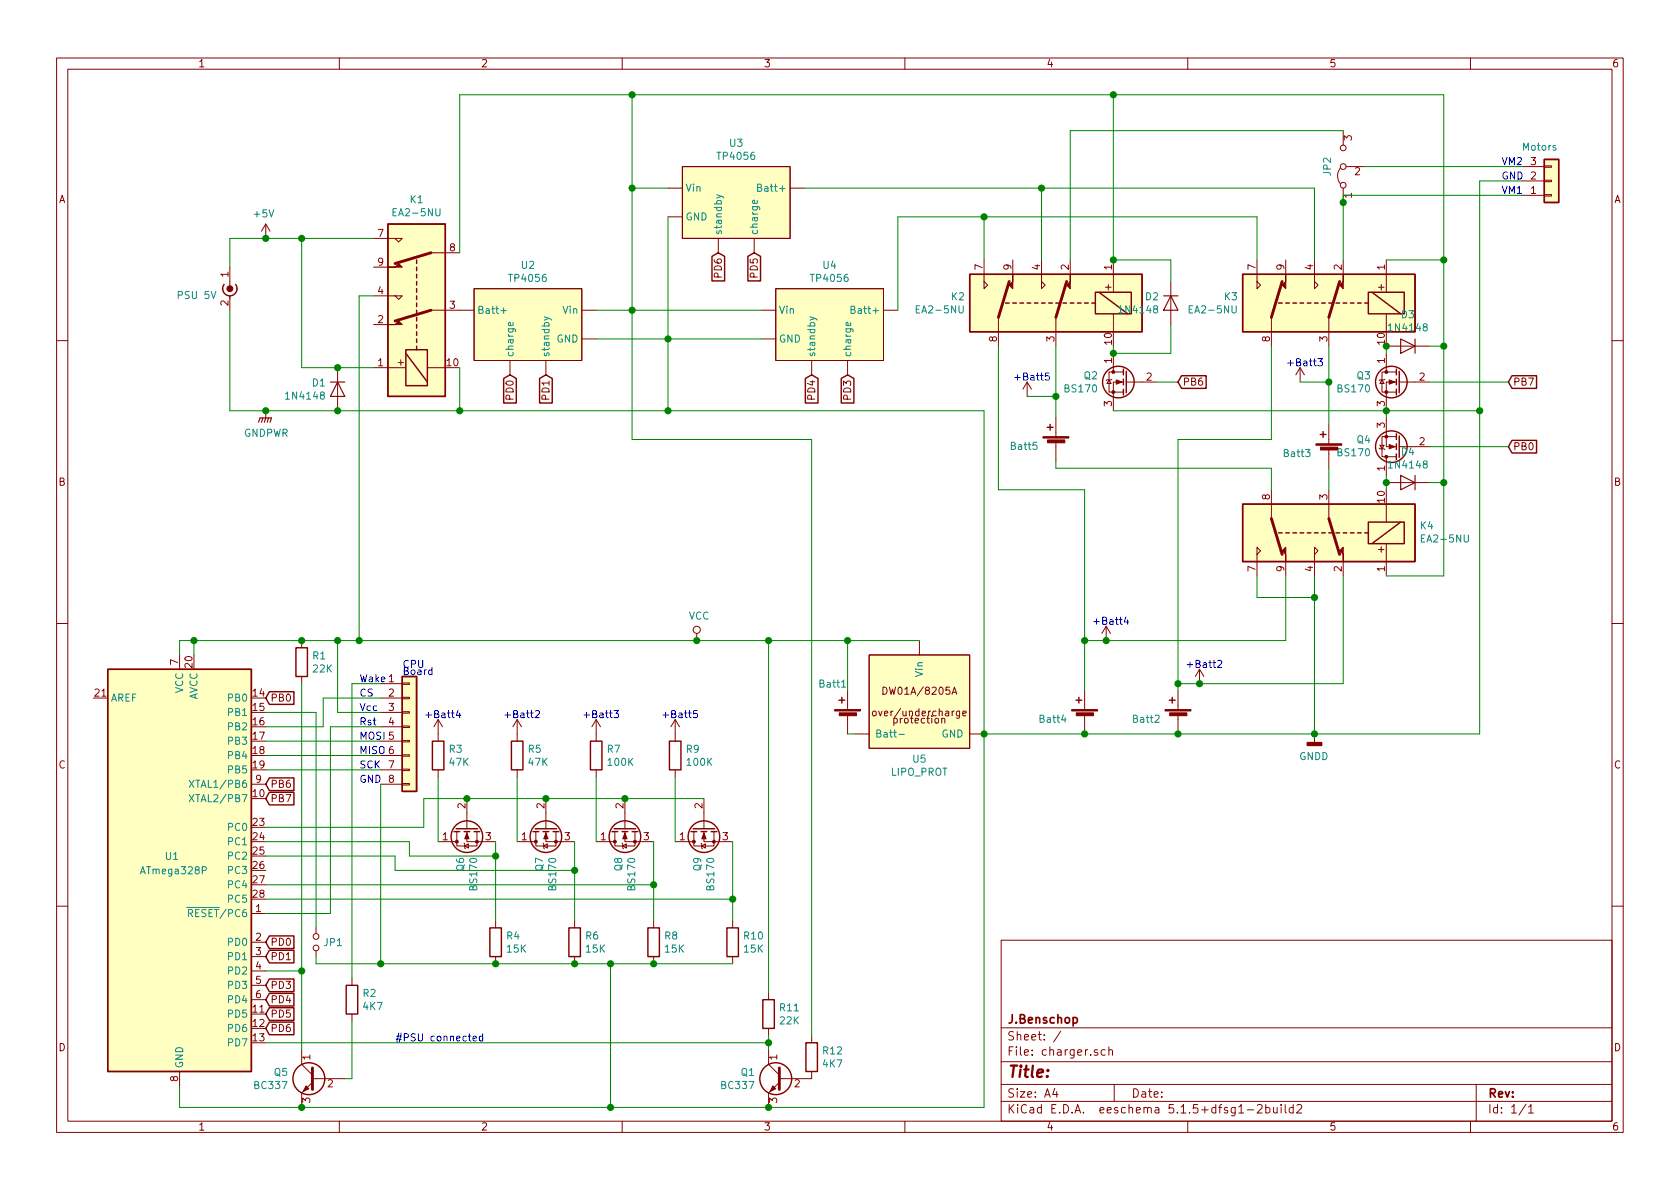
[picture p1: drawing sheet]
<svg xmlns="http://www.w3.org/2000/svg" width="297mm" height="210mm" viewBox="0 0 297 210" stroke-linecap="round" stroke-linejoin="round" font-family="sans-serif">
<g fill="none" stroke="#840000" stroke-width=".18">
<path d="M10 10.3h277v189.9h-277zM12 12.2h273v186.1h-273zM60 10.3v1.9M110 10.3v1.9M160 10.3v1.9M210 10.3v1.9M260 10.3v1.9M47 39.6l.8 1.3M47 39.6v2.6M47 39.6l-.8 1.3M118.1 33.3h2.5M118.1 38.3h2.5"/>
<path d="M120.6 29.5h19.1v12.7h-19.1zM139.7 33.3h2.5M237 29.7a2.26 2.26 0 0 0 0 2.8M237.5 23.1v2.5M237.5 33.3v2.5M238 29.5h3.3M269.2 34.5h3.8M269.2 32h3.8M269.2 29.5h3.8M273 29.3h1.3v.3h-1.3zM273 34.4h1.3v.3h-1.3zM273 31.9h1.3v.2h-1.3z"/>
<path d="M40.6 47.2v3.8M40.6 52.3v2.6M66 52.3h5.1l-.6 .7-.7-.7M66 42.2h5.1l-.6 .6-.7-.6M66 57.4h2.6M66 47.2h2.6M76.2 54.9h7.6M76.2 44.7h5.1M83.8 51h19.1v12.7h-19.1zM102.9 54.9h2.5M102.9 59.9h2.5M127 42.2v2.5"/>
<path d="M133.3 42.2v2.5M134.6 54.9h2.6M134.6 59.9h2.6M137.2 51h19v12.7h-19zM156.2 54.9h2.5M174 46v5l.6-.6-.6-.6M176.5 56.1v5.1M179.1 46v2.5M184.1 46v5l.7-.6-.7-.6M186.7 56.1v5.1M189.2 46v2.5M196.8 46v5.7"/>
<path d="M196.8 55.5v3.2M207 49.8v7.6M222.2 46v5l.7-.6-.7-.6M224.8 56.1v5.1M227.3 46v2.5M232.4 46v5l.6-.6-.6-.6M234.9 56.1v5.1M237.5 46v2.5M245.1 46v5.7M245.1 55.5v3.2M10 60.2h2M47 72.6v1.3"/>
<path d="M59.7 65v7.6M66 65h5.8M75.6 65h3.1M90.2 63.7v2.6M96.5 63.7v2.6M143.5 63.7v2.6M149.9 63.7v2.6M181.6 67.6l.8 1.2M181.6 67.6v2.5M181.6 67.6l-.8 1.2M186.7 73.9v3.3M186.7 78.2v3.3"/>
<path d="M196.1 67.2l.4 .6h-.8zM196.6 67.1l-.1 .1h-.8l-.1 .1M196.8 62.5v3.3M198.6 67.6h-1.8v5M198.6 65.8h-2.5v3.5h2.5M199.1 67.6h5.4M229.9 65l.7 1.3M229.9 65v2.6M229.9 65l-.8 1.3M234.9 75.2v3.3M234.9 79.5v3.3M243.8 79.2l.2 .2h.7l.2 .1"/>
<path d="M244 78.7h.7l-.4 .7zM244.3 67.2l.4 .6h-.7zM244.9 67.1l-.2 .1h-.7l-.2 .1M245.1 73.9v5.1h1.8M245.1 62.5v3.3M245.1 61.2h7.6M246.9 77.2h-2.6v3.6h2.6M246.9 67.6h-1.8v5M246.9 65.8h-2.6v3.5h2.6M247.4 67.6h5.3M250.2 79h2.5M285 60.2h2"/>
<path d="M222.2 98l.7-.6-.7-.6v5M224.8 86.6v5.1M227.3 99.3v2.5M232.4 98l.6-.6-.6-.6v5M234.9 86.6v5.1M237.5 99.3v2.5M245.1 80.8v3.3M245.1 89.1v3.2M245.1 96.1v5.7M245.1 85.3h7.6M10 110.3h2M31.7 115.8v2.6"/>
<path d="M53.3 113.3v1.2M53.3 119.6v1.3M123.2 112v1.3M153.7 115.8h17.7v16.5h-17.7zM162.6 113.3v2.5M195.6 110.7l-.8 1.3M195.6 110.7v2.6M195.6 110.7l.7 1.3M212.1 118.4l-.8 1.2M212.1 118.4v2.5M212.1 118.4l.8 1.2M285 110.3h2"/>
<path d="M44.4 138.7h2.6M67.3 120.9h3.8M67.3 123.4h3.8M67.3 126h3.8M67.3 128.5h3.8M67.3 131.1h3.8M67.3 133.6h3.8M67.3 136.1h3.8M67.3 138.7h3.8M71.1 133.5h1.3v.2h-1.3zM71.1 136h1.3v.3h-1.3zM71.1 138.6h1.3v.2h-1.3z"/>
<path d="M71.1 130.9h1.3v.3h-1.3zM71.1 125.9h1.3v.2h-1.3zM71.1 123.3h1.3v.3h-1.3zM71.1 120.8h1.3v.2h-1.3zM71.1 128.4h1.3v.2h-1.3zM77.5 127.2v3.9M77.5 136.1v1.3M77.5 127.2l-.8 1.3M77.5 127.2l.7 1.3M91.4 127.2v3.9M91.4 136.1v1.3M91.4 127.2l-.7 1.3"/>
<path d="M91.4 127.2l.8 1.3M105.4 127.2v3.9M105.4 136.1v1.3M105.4 127.2l-.8 1.3M105.4 127.2l.8 1.3M119.4 127.2v3.9M119.4 136.1v1.3M119.4 127.2l-.8 1.3M119.4 127.2l.7 1.3M149.9 122.2v3.3M149.9 126.5v3.3M151.1 129.8h2.6"/>
<path d="M154.4 125.8l.3-.1 .2 .2-.1 .6-.3 .1-.2-.2zM156.1 121.5a.64 .64 0 0 1 .7 .6 .64 .64 0 0 1-.7 .7zM166.5 127.1l.2-.1 .3 .1 .1 .8M168.3 122.8l.5-1.3 .4 1.3M168.5 122.4h.5M169.7 125.7l-.1 1.2-.2 .1-.3-.1M169.7 125.8l-.4-.1-.2 .3 .1 .5h.5M170.2 126.2l.6-.1v-.3l-.4-.1-.2 .2 .1 .6h.5M171.4 129.8h2.6M191.8 122.2v3.3M191.8 126.5v3.3M208.3 122.2v3.3"/>
<path d="M208.3 126.5v3.3M232.4 129.8v1.5M77.5 148.8h3.3M80.8 147.1v2.5h3.5v-2.5M82 149.1l.2 .1v.8l.1 .1M82.2 149.6l.6-.4v.8zM82.5 147.1v1.7h5.1M82.5 141.2v5.4M91.4 148.8h3.3M94.7 147.1v2.5h3.6v-2.5M96 149.1l.1 .1v.8l.2 .1M96.1 149.6l.7-.4v.8z"/>
<path d="M96.5 147.1v1.7h5.1M96.5 141.2v5.4M105.4 148.8h3.3M108.7 147.1v2.5h3.6v-2.5M110 149.1l.1 .1v.8l.1 .1M110.1 149.6l.6-.4v.8zM110.5 147.1v1.7h5.1M110.5 141.2v5.4M119.4 148.8h3.3M122.7 147.1v2.5h3.5v-2.5M124 149.1l.1 .1v.8l.1 .1M124.1 149.6l.6-.4v.8z"/>
<path d="M124.5 147.1v1.7h5M124.5 141.2v5.4M10 160.2h2M44.4 161.5h2.6M44.4 166.6h2.6M44.4 169.2h2.6M44.4 171.7h2.6M44.4 174.2h2.6M44.4 176.8h2.6M55.9 164.1v1M55.9 168.1v1.1M62.2 173v1.2"/>
<path d="M62.2 179.3v1.3M87.6 162.8v1.3M87.6 169.2v1.2M101.6 162.8v1.3M101.6 169.2v1.2M115.6 162.8v1.3M115.6 169.2v1.2M129.5 162.8v1.3M129.5 169.2v1.2M135.9 175.5v1.3M177 166.3h108v32h-108zM285 160.2h2"/>
<path d="M31.7 189.5v2.5M53.3 185.7v2.5l1.9 1.9M55.2 191.4l-1.9 1.9v2.5M55.2 190.7h5.8M60 198.3v1.9M110 198.3v1.9M135.9 185.7v2.5l1.9 1.9M135.9 181.9v1.2M137.8 191.4l-1.9 1.9v2.5M143.5 189.5v1.2h-5.7M143.5 183.1v1.3M160 198.3v1.9"/>
<path d="M177 194.8h108M177 191.8h108M177 187.8h108M177 181.8h108M186.5 192.5l-.4 1h1M186.8 193v1M187.6 182.3l-1.3 2M194.1 185.7a.37 .37 0 0 0-.6 .1v.2l.6 .2v.1l-.2 .3-.4-.1M195.4 185.7l-.4-.1-.3 .3 .1 .6 .2 .1 .4-.1M196.1 185.7a.37 .37 0 0 1 .6 .1v.8M196.1 185.1v1.5M197 191.8v3"/>
<path d="M210 198.3v1.9M220.5 196.3h1.2M222.3 195.5l.2-.2h.4l.3 .5-1 1h1M223.8 195.9l.4-.1 .3 .3v.6l-.3 .1-.4-.1M223.8 195.3v1.5M225.2 195.8v.9l.4 .1 .2-.1M225.8 195.8v1M226.5 195.3v.2M226.5 195.8v1M227.2 195.3v1.3l.3 .2M228.7 195.9l-.5-.1-.3 .3 .1 .6 .2 .1 .5-.1M228.7 195.3v1.5"/>
<path d="M229.3 195.5l.2-.2h.4l.2 .2v.3v.2l-.9 .8h.9M260 198.3v1.9M261 191.8v6.5M269.8 195.2l-1.2 2M270.3 195.8l.4-.5v1.5M270.3 196.8h.8"/>
<circle cx="237.5" cy="29.5" r=".51"/>
<circle cx="237.5" cy="26.2" r=".51"/>
<circle cx="237.5" cy="32.8" r=".51"/>
<circle cx="123.2" cy="111.4" r=".63"/>
<circle cx="55.9" cy="165.6" r=".51"/>
<circle cx="55.9" cy="167.6" r=".51"/>
</g>
<g fill="none" stroke="#840000" stroke-width=".25">
<path d="M68.6 39.6h10.1v30.5h-10.1zM273 28.2h2.6v7.6h-2.6zM39.6 50.3a1.27 1.27 0 0 0 .2 1.7 1.27 1.27 0 0 0 1.7 0 1.27 1.27 0 0 0 .2-1.7M73.7 46v.6M73.7 47.2v.7M73.7 48.5v.6M73.7 49.8v.6M73.7 51v.7M73.7 52.3v.7M73.7 53.6v.6M73.7 54.9v.6M73.7 56.1v.7"/>
<path d="M73.7 57.4v.6M73.7 58.7v.6M73.7 59.9v.7M125.9 45.3l1.1-.6 1.1 .6v4.4h-2.2zM132.2 45.3l1.1-.6 1.2 .6v4.4h-2.3zM171.4 48.5h30.5v10.2h-30.5zM177.8 53.6h.6M179.1 53.6h.6M180.3 53.6h.7M181.6 53.6h.6M182.9 53.6h.6M184.1 53.6h.7"/>
<path d="M185.4 53.6h.7M186.7 53.6h.6M188 53.6h.6M189.2 53.6h.7M190.5 53.6h.6M191.8 53.6h.6M193 53.6h.7M193.7 51.7h6.3v3.8h-6.3zM194.3 51.7l5.1 3.8M219.7 48.5h30.5v10.2h-30.5zM226.1 53.6h.6M227.3 53.6h.7"/>
<path d="M228.6 53.6h.6M229.9 53.6h.6M231.1 53.6h.7M232.4 53.6h.6M233.7 53.6h.6M234.9 53.6h.7M236.2 53.6h.7M237.5 53.6h.6M238.8 53.6h.6M240 53.6h.7M241.3 53.6h.6M241.9 51.7h6.4v3.8h-6.4z"/>
<path d="M242.6 51.7l5 3.8M71.8 61.8h3.8v6.4h-3.8zM71.8 62.5l3.8 5.1M73.7 61.2v.6M89.1 66.9l1.1-.6 1.1 .6v4.4h-2.2zM95.4 66.9l1.1-.6 1.1 .6v4.4h-2.2zM142.4 66.9l1.1-.6 1.1 .6v4.4h-2.2zM148.7 66.9l1.2-.6 1.1 .6v4.4h-2.3zM185.2 75.6h1M185.7 75.1v1M198.6 65.3v1M198.6 67.1v1"/>
<path d="M198.6 68.8v1M199.1 65.7v3.8M208.9 66.4h4.4v2.3h-4.4l-.6-1.1zM233.4 76.8h1M233.9 76.3v1M246.9 65.3v1M246.9 67.1v1M246.9 68.8v1M246.9 76.7v1M246.9 78.5v1M247.4 65.7v3.8M247.4 77.1v3.8"/>
<path d="M267.3 66.4h4.4v2.3h-4.4l-.6-1.1zM267.3 77.9h4.4v2.2h-4.4l-.6-1.1zM219.7 89.1h30.5v10.2h-30.5zM226.1 94.2h.6M227.3 94.2h.7M228.6 94.2h.6M229.9 94.2h.6M231.1 94.2h.7M232.4 94.2h.6M233.7 94.2h.6M234.9 94.2h.7M236.2 94.2h.7"/>
<path d="M237.5 94.2h.6M238.8 94.2h.6M240 94.2h.7M241.3 94.2h.6M241.9 92.3h6.4v3.8h-6.4zM246.9 80.3v1M247.6 92.3l-5 3.8M19 118.4h25.4v71.1h-25.4zM52.3 114.5h2.1v5.1h-2.1zM71.1 119.6h2.6v20.3h-2.6zM47.6 137.6h4.4v2.2h-4.4l-.6-1.1zM47.6 122.3h4.4v2.3h-4.4l-.6-1.2z"/>
<path d="M76.5 131.1h2v5h-2zM90.4 131.1h2.1v5h-2.1zM104.4 131.1h2v5h-2zM118.4 131.1h2v5h-2zM148.3 123.8h1.1M148.8 123.3v1M190.2 123.8h1.1M190.8 123.3v1M206.8 123.8h1M207.3 123.3v1M47.6 140.1h4.4v2.2h-4.4l-.6-1.1zM80.3 147.1h1"/>
<path d="M80.6 146.6h3.9M82 147.1h1.1M83.8 147.1h1M94.2 147.1h1M94.6 146.6h3.8M96 147.1h1M97.8 147.1h1M108.2 147.1h1M108.6 146.6h3.8M110 147.1h1M111.8 147.1h1M122.2 147.1h1"/>
<path d="M122.6 146.6h3.8M124 147.1h1M125.7 147.1h1M47.6 175.7h4.4v2.2h-4.4l-.6-1.1zM47.6 178.2h4.4v2.2h-4.4l-.6-1.1zM47.6 173.1h4.4v2.3h-4.4l-.6-1.2zM47.6 168h4.4v2.3h-4.4l-.6-1.1zM47.6 165.5h4.4v2.2h-4.4l-.6-1.1zM61.2 174.2h2v5.1h-2zM86.6 164.1h2v5.1h-2zM100.6 164.1h2v5.1h-2zM114.6 164.1h2v5.1h-2z"/>
<path d="M128.5 164.1h2.1v5.1h-2.1zM134.9 176.8h2v5.1h-2zM47.6 180.7h4.4v2.3h-4.4l-.6-1.1zM142.5 184.4h2v5.1h-2z"/>
<circle cx="197.7" cy="67.6" r="2.79"/>
<circle cx="246" cy="67.6" r="2.79"/>
<circle cx="246" cy="79" r="2.79"/>
<circle cx="82.5" cy="147.9" r="2.79"/>
<circle cx="96.5" cy="147.9" r="2.79"/>
<circle cx="110.5" cy="147.9" r="2.79"/>
<circle cx="124.5" cy="147.9" r="2.79"/>
<circle cx="54.6" cy="190.7" r="2.82"/>
<circle cx="137.2" cy="190.7" r="2.82"/>
</g>
<circle cx="40.6" cy="51" r=".51" fill="#840000" stroke="#840000" stroke-width=".2"/>
<g fill="#840000" stroke="#840000" stroke-width=".18">
<path d="M110.5 147.3l.4 1h-.8z"/>
<path d="M96.5 147.3l.4 1h-.8z"/>
<path d="M82.5 147.3l.4 1h-.7z"/>
<path d="M54.1 192l.5 .5-1 .5z"/>
<path d="M68.6 57.4h1.2l.7-.6 .6 .6z"/>
<path d="M68.6 47.2h1.2l.7-.6 .6 .6z"/>
<path d="M245.6 78.6l1 .4-1 .4z"/>
<path d="M245.6 67.2l1 .4-1 .3z"/>
<path d="M124.5 147.3l.3 1h-.7z"/>
<path d="M237.5 48.5v2.5l-.6-.6 .6-.6z"/>
<path d="M227.3 48.5v2.5l-.6-.6 .6-.6z"/>
<path d="M136.7 192l.5 .5-1.1 .5z"/>
<path d="M236.9 97.4l.6-.6v2.5v-1.3z"/>
<path d="M226.7 97.4l.6-.6v2.5v-1.3z"/>
<path d="M147.6 125.5h4.5v.2h-4.5z"/>
<path d="M148.4 126.1h3v.5h-3z"/>
<path d="M206 125.5h4.6v.2h-4.6z"/>
<path d="M206.8 126.1h3.1v.5h-3.1z"/>
<path d="M232.7 78.5h4.5v.2h-4.5z"/>
<path d="M233.5 79.1h3v.5h-3z"/>
<path d="M197.4 67.2l1 .4-1 .3z"/>
<path d="M189.2 48.5v2.5l-.6-.6 .6-.6z"/>
<path d="M179.1 48.5v2.5l-.7-.6 .7-.6z"/>
<path d="M184.4 77.2h4.6v.3h-4.6z"/>
<path d="M185.2 77.8h3.1v.5h-3.1z"/>
<path d="M189.5 125.5h4.6v.2h-4.6z"/>
<path d="M190.3 126.1h3v.5h-3z"/>
<circle cx="112.3" cy="148.8" r=".25"/>
<circle cx="108.7" cy="148.8" r=".25"/>
<circle cx="98.3" cy="148.8" r=".25"/>
<circle cx="94.7" cy="148.8" r=".25"/>
<circle cx="84.3" cy="148.8" r=".25"/>
<circle cx="80.8" cy="148.8" r=".25"/>
<circle cx="245.1" cy="77.2" r=".25"/>
<circle cx="245.1" cy="80.8" r=".25"/>
<circle cx="245.1" cy="69.3" r=".25"/>
<circle cx="245.1" cy="65.8" r=".25"/>
<circle cx="126.2" cy="148.8" r=".25"/>
<circle cx="122.7" cy="148.8" r=".25"/>
<circle cx="196.8" cy="69.3" r=".25"/>
<circle cx="196.8" cy="65.8" r=".25"/>
</g>
<path d="M76.2 54.9l-6.4 1.9M76.2 44.7l-6.4 1.9M178.4 49.8l-1.9 6.3M188.6 49.8l-1.9 6.3M226.7 49.8l-1.9 6.3M236.9 49.8l-2 6.3M224.8 91.7l1.9 6.3M234.9 91.7l2 6.3M55.2 188.8v3.9M137.8 188.8v3.9" fill="none" stroke="#840000" stroke-width=".51"/>
<g fill="#ffffc2" stroke="#ffffc2" stroke-width=".18">
<path d="M68.6 39.6h10.1v30.5h-10.1z"/>
<path d="M219.7 48.5h30.5v10.2h-30.5z"/>
<path d="M273 28.2h2.6v7.6h-2.6z"/>
<path d="M153.7 115.8h17.7v16.5h-17.7z"/>
<path d="M83.8 51h19.1v12.7h-19.1z"/>
<path d="M120.6 29.5h19.1v12.7h-19.1z"/>
<path d="M137.2 51h19v12.7h-19z"/>
<path d="M71.1 119.6h2.6v20.3h-2.6z"/>
<path d="M19 118.4h25.4v71.1h-25.4z"/>
<path d="M219.7 89.1h30.5v10.2h-30.5z"/>
<path d="M171.4 48.5h30.5v10.2h-30.5z"/>
</g>
<path d="M205.7 52.3h2.6M207 52.3l1.3 2.6h-2.6zM247.6 59.9l2.6 1.3-2.6 1.3zM250.2 59.9v2.6M45.7 74.7l.3-.8h2l-.2 .8M46.5 73.9l-.3 .8M47 73.9l-.3 .8M47.5 73.9l-.3 .8M58.4 67.6h2.6M59.7 67.6l1.3 2.5h-2.6zM247.6 84.1l2.6 1.2-2.6 1.3zM250.2 84.1v2.5" fill="none" stroke="#840000" stroke-width=".2"/>
<g fill="none" stroke="#008484" stroke-width=".18">
<path d="M126.7 34.4l1.2 .4 .1 .2M127.6 34.7l-.9 .3M133.9 35.5v.3l-.2 .2-.6-.1v-.4l.3-.1 .1 .6M134 33.2l.5-.1 .1-.4-.6-.1v1.2h.4l.3-.2v-.2l-.3-.2M88.6 54.9h.9M90.7 57v.4l-.1 .2-.7-.1v-.5h.3l.1 .6M96.2 56l1.2 .4 .1 .2M97.1 56.3l-.9 .3M143.2 56l1.2 .4 .1 .2M144.1 56.3l-.9 .3M150.4 57v.4l-.2 .2-.6-.1v-.5h.3l.1 .6M150.5 54.8l.5-.1 .1-.4-.6-.2v1.3h.5l.2-.2v-.2l-.3-.2"/>
<path d="M33.5 138l.8 1.2M34.3 138l-.8 1.2M148.8 121.5h.7M158.9 129.9h1M33.5 140.5l.8 1.3M34.3 140.5l-.8 1.3M33 160.5h1.3M33.3 161.5l.6-.1 .2-.1-.1-.3-.2-.2h-.5v1.3M33.6 161.5l.5 .6"/>
</g>
<path d="M231.1 131.3h2.6v.5h-2.6z" fill="#840000" stroke="#840000" stroke-width=".25"/>
<g fill="none" stroke="#008400" stroke-width=".18">
<path d="M111.8 16.8v60.9h31.7v105.4M196.8 16.8v29.2h10.2v3.8M111.8 33.3h6.3M118.1 38.3v34.3M142.2 33.3h90.2v12.7M174 38.3v7.7M184.1 33.3v12.7M237.5 23.1h-48.3v22.9M241.3 29.5h27.9M269.2 32h-7.6v97.8h-87.6M269.2 34.5h-31.7v11.5M40.6 54.9v17.7h133.4v123.2h-142.3v-3.8"/>
<path d="M53.3 42.2v22.8h12.7M66 42.2h-25.4v5M66 52.3h-2.5v61M81.3 44.7v-27.9h174v85h-10.2M105.4 59.9h29.2M105.4 54.9h29.2M207 57.4v5.1h-10.2v-1.3M222.2 46v-7.7h-63.5v16.6M245.1 46h10.2M81.3 65v7.6M176.5 61.2v25.4h15.3v35.6M181.6 70.1h5.1"/>
<path d="M186.7 61.2v12.7M196.8 72.6h64.8M204.5 67.6h3.8M224.8 61.2v16.5h-16.5v44.5M229.9 67.6h5M234.9 61.2v14M245.1 61.2v1.3M245.1 72.6v1.3M252.7 67.6h14M252.7 79h14M252.7 61.2h2.6M186.7 81.5v1.3h38.1v3.8"/>
<path d="M234.9 82.8v3.8M245.1 84.1v2.5M252.7 85.3h2.6M34.3 113.3v2.5M59.7 113.3v12.7h7.6M135.9 113.3v62.2M149.9 113.3v8.9M162.6 113.3h-130.9v2.5M222.2 101.8v3.9h10.2M227.3 101.8v11.5h-35.5M232.4 101.8v28M237.5 101.8v19.1h-29.2"/>
<path d="M47 126h8.9v38.1M47 131.1h20.3M47 133.6h20.3M47 136.1h20.3M53.3 120.9v64.8M67.3 123.4h-10.2v5.1h-10.1M67.3 128.5h-8.9v33h-11.4M67.3 120.9h-5.1v52.1M67.3 138.7v31.7M77.5 137.4v11.4M91.4 137.4v11.4M105.4 137.4v11.4"/>
<path d="M119.4 137.4v11.4M149.9 129.8h1.2M47 151.4h22.8v2.5h31.8M47 148.8h25.4v2.6h15.2M47 156.5h68.6M47 159h82.5M87.6 148.8v14M101.6 148.8v14M115.6 148.8v14M124.5 141.2h-49.6v5.1h-27.9M129.5 148.8v14M47 171.7h6.3"/>
<path d="M55.9 169.2v1.2h73.6M107.9 170.4v25.4M47 184.4h88.9M62.2 180.6v10.1h-1.2M135.9 183.1v2.6"/>
</g>
<g fill="none" stroke="#0000c2" stroke-width=".18">
<path d="M185.5 66h-.6l-.1 .6 .2-.2 .5 .2v.5l-.2 .1-.5-.1M233 63.4h.8l-.4 .5 .4 .1v.6l-.2 .1-.6-.1M76.4 118.5h-.4l-.2 .2 .1 .5h.5M76.4 118v1.3M199.1 109.1l-.3 .9h.8M199.4 109.6v.8M215.3 116.9l.5-.1 .2 .1v.2v.2l-.8 .7h.8M81 125.6l-.3 .9h.8M81.3 126.1v.8M94.6 125.8l.5-.2 .2 .2 .1 .2-.1 .2-.7 .7h.8M108.6 125.6h.7l-.4 .5 .4 .2v.5l-.2 .1-.5-.1M123.3 125.6h-.6l-.1 .7 .2-.2 .5 .2v.5l-.2 .1-.5-.1"/>
<path d="M83.6 183.6l.7-.1-.1-.2-.4-.1-.2 .2 .1 .6h.5M85.3 183.3l-.3-.1-.3 .3 .2 .5h.4M85.3 182.8v1.3"/>
</g>
<g fill="#008400" stroke="#008400" stroke-width=".25">
<circle cx="118.1" cy="59.9" r=".51"/>
<circle cx="232.4" cy="105.7" r=".51"/>
<circle cx="208.3" cy="120.9" r=".51"/>
<circle cx="196.9" cy="62.5" r=".51"/>
<circle cx="110.5" cy="141.2" r=".51"/>
<circle cx="245.1" cy="72.6" r=".51"/>
<circle cx="96.5" cy="141.2" r=".51"/>
<circle cx="53.3" cy="42.2" r=".51"/>
<circle cx="59.7" cy="72.6" r=".51"/>
<circle cx="149.9" cy="113.3" r=".51"/>
<circle cx="81.3" cy="72.6" r=".51"/>
<circle cx="208.3" cy="129.8" r=".51"/>
<circle cx="196.9" cy="16.8" r=".51"/>
<circle cx="59.7" cy="65" r=".51"/>
<circle cx="123.2" cy="113.3" r=".51"/>
<circle cx="111.8" cy="54.9" r=".51"/>
<circle cx="174" cy="129.8" r=".51"/>
<circle cx="111.8" cy="16.8" r=".51"/>
<circle cx="118.1" cy="72.6" r=".51"/>
<circle cx="255.3" cy="46" r=".51"/>
<circle cx="174" cy="38.3" r=".51"/>
<circle cx="184.2" cy="33.3" r=".51"/>
<circle cx="82.6" cy="141.2" r=".51"/>
<circle cx="245.1" cy="61.2" r=".51"/>
<circle cx="135.9" cy="113.3" r=".51"/>
<circle cx="191.8" cy="129.8" r=".51"/>
<circle cx="245.1" cy="85.3" r=".51"/>
<circle cx="255.3" cy="61.2" r=".51"/>
<circle cx="255.3" cy="85.3" r=".51"/>
<circle cx="63.5" cy="113.3" r=".51"/>
<circle cx="235" cy="67.6" r=".51"/>
<circle cx="87.6" cy="151.4" r=".51"/>
<circle cx="111.8" cy="33.3" r=".51"/>
<circle cx="196.9" cy="46" r=".51"/>
<circle cx="67.3" cy="170.4" r=".51"/>
<circle cx="53.3" cy="171.7" r=".51"/>
<circle cx="59.7" cy="113.3" r=".51"/>
<circle cx="53.3" cy="113.3" r=".51"/>
<circle cx="53.3" cy="195.8" r=".51"/>
<circle cx="107.9" cy="195.8" r=".51"/>
<circle cx="108" cy="170.4" r=".51"/>
<circle cx="115.6" cy="170.4" r=".51"/>
<circle cx="101.6" cy="170.4" r=".51"/>
<circle cx="87.6" cy="170.4" r=".51"/>
<circle cx="186.7" cy="70.1" r=".51"/>
<circle cx="47" cy="42.2" r=".51"/>
<circle cx="129.5" cy="159" r=".51"/>
<circle cx="115.6" cy="156.5" r=".51"/>
<circle cx="135.9" cy="195.8" r=".51"/>
<circle cx="135.9" cy="184.4" r=".51"/>
<circle cx="34.3" cy="113.3" r=".51"/>
<circle cx="237.5" cy="35.8" r=".51"/>
<circle cx="191.8" cy="113.3" r=".51"/>
<circle cx="261.6" cy="72.6" r=".51"/>
<circle cx="212.1" cy="120.9" r=".51"/>
<circle cx="195.6" cy="113.3" r=".51"/>
<circle cx="232.4" cy="129.8" r=".51"/>
<circle cx="101.6" cy="153.9" r=".51"/>
<circle cx="47" cy="72.6" r=".51"/>
</g>
<text font-size="2.8" fill="#840000" x="178" y="190.5">Title:</text>
<g font-size="2.1" fill="#840000">
<text x="178" y="184">Sheet: /</text>
<text x="178" y="181">J.Benschop</text>
<text x="178" y="186.7">File: charger.sch</text>
<text x="178" y="196.9">KiCad E.D.A. eeschema 5.1.5+dfsg1-2build2</text>
<text x="178" y="194.1">Size: A4</text>
<text x="200" y="194.1">Date:</text>
<text x="263" y="194.1">Rev:</text>
<text x="263" y="196.9">Id: 1/1</text>
</g>
<g font-size="1.8" fill="#840000">
<text x="35" y="11.9">1</text>
<text x="85" y="11.9">2</text>
<text x="135" y="11.9">3</text>
<text x="185" y="11.9">4</text>
<text x="235" y="11.9">5</text>
<text x="285" y="11.9">6</text>
<text x="239" y="24.9" transform="rotate(-90 239 24.9)">3</text>
<text x="270.7" y="29.2">3</text>
<text x="10.4" y="35.9">A</text>
<text x="239" y="35" transform="rotate(-90 239 35)">1</text>
<text x="239.5" y="31">2</text>
<text x="270.7" y="34.3">1</text>
<text x="270.7" y="31.7">2</text>
<text x="285.4" y="35.9">A</text>
<text x="66.8" y="41.9">7</text>
<text x="66.8" y="47">9</text>
<text x="79.5" y="44.4">8</text>
<text x="173.7" y="47.7" transform="rotate(-90 173.7 47.7)">7</text>
<text x="178.8" y="47.7" transform="rotate(-90 178.8 47.7)">9</text>
<text x="183.9" y="47.7" transform="rotate(-90 183.9 47.7)">4</text>
<text x="189" y="47.7" transform="rotate(-90 189 47.7)">2</text>
<text x="196.6" y="47.7" transform="rotate(-90 196.6 47.7)">1</text>
<text x="222" y="47.7" transform="rotate(-90 222 47.7)">7</text>
<text x="227.1" y="47.7" transform="rotate(-90 227.1 47.7)">9</text>
<text x="232.2" y="47.7" transform="rotate(-90 232.2 47.7)">4</text>
<text x="237.2" y="47.7" transform="rotate(-90 237.2 47.7)">2</text>
<text x="244.9" y="47.7" transform="rotate(-90 244.9 47.7)">1</text>
<text x="40.4" y="49" transform="rotate(-90 40.4 49)">1</text>
<text x="66.8" y="52.1">4</text>
<text x="127.6" y="48.9" transform="rotate(-90 127.6 48.9)">PD6</text>
<text x="134" y="48.9" transform="rotate(-90 134 48.9)">PD5</text>
<text x="195.5" y="51.4">+</text>
<text x="243.7" y="51.4">+</text>
<text x="40.4" y="54.1" transform="rotate(-90 40.4 54.1)">2</text>
<text x="66.8" y="57.1">2</text>
<text x="79.5" y="54.6">3</text>
<text x="66.8" y="64.8">1</text>
<text x="71.4" y="64.6" transform="rotate(-90 71.4 64.6)">+</text>
<text x="79" y="64.8">10</text>
<text x="176.3" y="60.4" transform="rotate(-90 176.3 60.4)">8</text>
<text x="186.4" y="60.4" transform="rotate(-90 186.4 60.4)">3</text>
<text x="196.6" y="64.2" transform="rotate(-90 196.6 64.2)">1</text>
<text x="196.6" y="60.9" transform="rotate(-90 196.6 60.9)">10</text>
<text x="224.5" y="60.4" transform="rotate(-90 224.5 60.4)">8</text>
<text x="234.7" y="60.4" transform="rotate(-90 234.7 60.4)">3</text>
<text x="244.9" y="64.2" transform="rotate(-90 244.9 64.2)">1</text>
<text x="244.9" y="60.9" transform="rotate(-90 244.9 60.9)">10</text>
<text x="90.8" y="70.5" transform="rotate(-90 90.8 70.5)">PD0</text>
<text x="97.2" y="70.5" transform="rotate(-90 97.2 70.5)">PD1</text>
<text x="144.1" y="70.5" transform="rotate(-90 144.1 70.5)">PD4</text>
<text x="150.5" y="70.5" transform="rotate(-90 150.5 70.5)">PD3</text>
<text x="196.6" y="71.9" transform="rotate(-90 196.6 71.9)">3</text>
<text x="202.7" y="67.3">2</text>
<text x="209.1" y="68.2">PB6</text>
<text x="244.9" y="71.9" transform="rotate(-90 244.9 71.9)">3</text>
<text x="251" y="67.3">2</text>
<text x="267.5" y="68.2">PB7</text>
<text x="244.9" y="75.7" transform="rotate(-90 244.9 75.7)">3</text>
<text x="244.9" y="83.3" transform="rotate(-90 244.9 83.3)">1</text>
<text x="251" y="78.7">2</text>
<text x="267.5" y="79.6">PB0</text>
<text x="10.4" y="85.9">B</text>
<text x="224.5" y="88.4" transform="rotate(-90 224.5 88.4)">8</text>
<text x="234.7" y="88.4" transform="rotate(-90 234.7 88.4)">3</text>
<text x="244.9" y="88.8" transform="rotate(-90 244.9 88.8)">10</text>
<text x="285.4" y="85.9">B</text>
<text x="222" y="101.1" transform="rotate(-90 222 101.1)">7</text>
<text x="227.1" y="101.1" transform="rotate(-90 227.1 101.1)">9</text>
<text x="232.2" y="101.1" transform="rotate(-90 232.2 101.1)">4</text>
<text x="237.2" y="101.1" transform="rotate(-90 237.2 101.1)">2</text>
<text x="243.7" y="97.7">+</text>
<text x="244.9" y="101.1" transform="rotate(-90 244.9 101.1)">1</text>
<text x="31.5" y="117.6" transform="rotate(-90 31.5 117.6)">7</text>
<text x="34" y="118.1" transform="rotate(-90 34 118.1)">20</text>
<text x="16.8" y="123.2">21</text>
<text x="44.8" y="123.2">14</text>
<text x="44.8" y="125.7">15</text>
<text x="47.8" y="124.1">PB0</text>
<text x="68.7" y="123.2">2</text>
<text x="68.7" y="125.7">3</text>
<text x="156.6" y="122.9">DW01A/8205A</text>
<text x="44.8" y="128.3">16</text>
<text x="44.8" y="130.8">17</text>
<text x="68.7" y="128.3">4</text>
<text x="155.1" y="126.7">over/undercharge</text>
<text x="158.2" y="127.9">protection</text>
<text x="10.4" y="135.9">C</text>
<text x="44.8" y="133.3">18</text>
<text x="44.8" y="135.9">19</text>
<text x="68.7" y="135.9">7</text>
<text x="285.4" y="135.9">C</text>
<text x="44.8" y="141">10</text>
<text x="45.2" y="138.4">9</text>
<text x="47.8" y="141.9">PB7</text>
<text x="47.8" y="139.3">PB6</text>
<text x="68.7" y="138.4">8</text>
<text x="82.3" y="143" transform="rotate(-90 82.3 143)">2</text>
<text x="96.3" y="143" transform="rotate(-90 96.3 143)">2</text>
<text x="110.2" y="143" transform="rotate(-90 110.2 143)">2</text>
<text x="124.2" y="143" transform="rotate(-90 124.2 143)">2</text>
<text x="44.8" y="146">23</text>
<text x="44.8" y="148.6">24</text>
<text x="78.3" y="148.6">1</text>
<text x="85.9" y="148.6">3</text>
<text x="92.2" y="148.6">1</text>
<text x="99.8" y="148.6">3</text>
<text x="106.2" y="148.6">1</text>
<text x="113.8" y="148.6">3</text>
<text x="120.2" y="148.6">1</text>
<text x="127.8" y="148.6">3</text>
<text x="44.8" y="151.1">25</text>
<text x="44.8" y="153.7">26</text>
<text x="44.8" y="156.2">27</text>
<text x="44.8" y="158.7">28</text>
<text x="45.2" y="161.3">1</text>
<text x="45.2" y="166.4">2</text>
<text x="47.8" y="167.3">PD0</text>
<text x="45.2" y="168.9">3</text>
<text x="45.2" y="171.4">4</text>
<text x="45.2" y="174">5</text>
<text x="47.8" y="169.8">PD1</text>
<text x="44.8" y="179.1">11</text>
<text x="45.2" y="176.5">6</text>
<text x="47.8" y="177.4">PD4</text>
<text x="47.8" y="180">PD5</text>
<text x="47.8" y="174.9">PD3</text>
<text x="10.4" y="185.9">D</text>
<text x="44.8" y="181.6">12</text>
<text x="44.8" y="184.1">13</text>
<text x="47.8" y="182.5">PD6</text>
<text x="285.4" y="185.9">D</text>
<text x="31.5" y="191.2" transform="rotate(-90 31.5 191.2)">8</text>
<text x="54.9" y="187.4" transform="rotate(-90 54.9 187.4)">1</text>
<text x="137.4" y="187.4" transform="rotate(-90 137.4 187.4)">1</text>
<text x="54.9" y="195" transform="rotate(-90 54.9 195)">3</text>
<text x="57.9" y="192.3">2</text>
<text x="137.4" y="195" transform="rotate(-90 137.4 195)">3</text>
<text x="140.5" y="192.3">2</text>
<text x="35" y="199.9">1</text>
<text x="85" y="199.9">2</text>
<text x="135" y="199.9">3</text>
<text x="185" y="199.9">4</text>
<text x="235" y="199.9">5</text>
<text x="285" y="199.9">6</text>
</g>
<g font-size="1.8" fill="#008484">
<text x="127.1" y="28.3">TP4056</text>
<text x="129.1" y="26">U3</text>
<text x="269.3" y="26.6">Motors</text>
<text x="72.5" y="35.9">K1</text>
<text x="121.2" y="33.9">Vin</text>
<text x="134.7" y="33.9">Batt+</text>
<text x="235.3" y="31" transform="rotate(-90 235.3 31)">JP2</text>
<text x="45" y="38.4">+5V</text>
<text x="69.9" y="38.2">EA2-5NU</text>
<text x="121.2" y="39">GND</text>
<text x="127.6" y="41.7" transform="rotate(-90 127.6 41.7)">standby</text>
<text x="134" y="41.7" transform="rotate(-90 134 41.7)">charge</text>
<text x="92.2" y="47.5">U2</text>
<text x="145.6" y="47.5">U4</text>
<text x="31.6" y="52.9">PSU 5V</text>
<text x="90.2" y="49.9">TP4056</text>
<text x="143.6" y="49.9">TP4056</text>
<text x="168.2" y="53.1">K2</text>
<text x="202.6" y="53.1">D2</text>
<text x="216.5" y="53.1">K3</text>
<text x="84.3" y="55.5">Batt+</text>
<text x="99.6" y="55.5">Vin</text>
<text x="137.7" y="55.5">Vin</text>
<text x="151.2" y="55.5">Batt+</text>
<text x="162.4" y="55.4">EA2-5NU</text>
<text x="198.1" y="55.4">1N4148</text>
<text x="210.6" y="55.4">EA2-5NU</text>
<text x="245.8" y="58.6">1N4148</text>
<text x="247.8" y="56.3">D3</text>
<text x="90.8" y="63.2" transform="rotate(-90 90.8 63.2)">charge</text>
<text x="97.2" y="63.2" transform="rotate(-90 97.2 63.2)">standby</text>
<text x="98.4" y="60.6">GND</text>
<text x="137.7" y="60.6">GND</text>
<text x="144.1" y="63.2" transform="rotate(-90 144.1 63.2)">standby</text>
<text x="150.5" y="63.2" transform="rotate(-90 150.5 63.2)">charge</text>
<text x="50.8" y="70.7">1N4148</text>
<text x="55.2" y="68.3">D1</text>
<text x="188.4" y="69.4">BS170</text>
<text x="191.7" y="67.1">Q2</text>
<text x="236.7" y="69.4">BS170</text>
<text x="240" y="67.1">Q3</text>
<text x="43.1" y="77.2">GNDPWR</text>
<text x="178.9" y="79.5">Batt5</text>
<text x="227.1" y="80.8">Batt3</text>
<text x="236.7" y="80.7">BS170</text>
<text x="240" y="78.4">Q4</text>
<text x="245.8" y="82.8">1N4148</text>
<text x="247.8" y="80.5">D4</text>
<text x="251.2" y="93.6">K4</text>
<text x="251.7" y="95.9">EA2-5NU</text>
<text x="121.8" y="109.6">VCC</text>
<text x="55.3" y="116.6">R1</text>
<text x="55.4" y="118.9">22K</text>
<text x="163.2" y="119.6" transform="rotate(-90 163.2 119.6)">Vin</text>
<text x="19.6" y="124.1">AREF</text>
<text x="32.4" y="122.6" transform="rotate(-90 32.4 122.6)">VCC</text>
<text x="34.9" y="123.9" transform="rotate(-90 34.9 123.9)">AVCC</text>
<text x="40.5" y="124.1">PB0</text>
<text x="145" y="121.6">Batt1</text>
<text x="40.5" y="126.6">PB1</text>
<text x="40.5" y="129.2">PB2</text>
<text x="40.5" y="131.7">PB3</text>
<text x="154.7" y="130.4">Batt-</text>
<text x="166.5" y="130.4">GND</text>
<text x="183.9" y="127.8">Batt4</text>
<text x="200.5" y="127.8">Batt2</text>
<text x="40.5" y="134.2">PB4</text>
<text x="40.5" y="136.8">PB5</text>
<text x="79.5" y="133.1">R3</text>
<text x="79.5" y="135.4">47K</text>
<text x="93.4" y="133.1">R5</text>
<text x="93.5" y="135.4">47K</text>
<text x="107.4" y="133.1">R7</text>
<text x="107.6" y="135.4">100K</text>
<text x="121.4" y="133.1">R9</text>
<text x="121.6" y="135.4">100K</text>
<text x="157.5" y="137.2">LIPO_PROT</text>
<text x="161.4" y="134.9">U5</text>
<text x="229.7" y="134.4">GNDD</text>
<text x="34.4" y="141.9">XTAL2/PB7</text>
<text x="34.4" y="139.3">XTAL1/PB6</text>
<text x="40.5" y="146.9">PC0</text>
<text x="40.5" y="149.5">PC1</text>
<text x="25.2" y="154.6">ATmega328P</text>
<text x="29.3" y="152.1">U1</text>
<text x="40.5" y="152">PC2</text>
<text x="40.5" y="154.6">PC3</text>
<text x="82.1" y="154" transform="rotate(-90 82.1 154)">Q6</text>
<text x="96" y="154" transform="rotate(-90 96 154)">Q7</text>
<text x="110" y="154" transform="rotate(-90 110 154)">Q8</text>
<text x="124" y="154" transform="rotate(-90 124 154)">Q9</text>
<text x="40.5" y="157.1">PC4</text>
<text x="40.5" y="159.6">PC5</text>
<text x="84.4" y="157.3" transform="rotate(-90 84.4 157.3)">BS170</text>
<text x="98.3" y="157.3" transform="rotate(-90 98.3 157.3)">BS170</text>
<text x="112.3" y="157.3" transform="rotate(-90 112.3 157.3)">BS170</text>
<text x="126.3" y="157.3" transform="rotate(-90 126.3 157.3)">BS170</text>
<text x="34.1" y="162.2">RESET/PC6</text>
<text x="40.5" y="167.3">PD0</text>
<text x="57.3" y="167.3">JP1</text>
<text x="89.6" y="166.1">R4</text>
<text x="103.6" y="166.1">R6</text>
<text x="117.6" y="166.1">R8</text>
<text x="131.6" y="166.1">R10</text>
<text x="40.5" y="169.8">PD1</text>
<text x="40.5" y="172.3">PD2</text>
<text x="89.7" y="168.4">15K</text>
<text x="103.7" y="168.4">15K</text>
<text x="117.6" y="168.4">15K</text>
<text x="131.6" y="168.4">15K</text>
<text x="40.5" y="180">PD5</text>
<text x="40.5" y="174.9">PD3</text>
<text x="40.5" y="177.4">PD4</text>
<text x="64.2" y="176.3">R2</text>
<text x="64.3" y="178.6">4K7</text>
<text x="137.9" y="178.8">R11</text>
<text x="40.5" y="182.5">PD6</text>
<text x="40.5" y="185">PD7</text>
<text x="137.9" y="181.1">22K</text>
<text x="32.4" y="189" transform="rotate(-90 32.4 189)">GND</text>
<text x="48.5" y="190.3">Q5</text>
<text x="131.1" y="190.3">Q1</text>
<text x="145.6" y="186.5">R12</text>
<text x="145.6" y="188.8">4K7</text>
<text x="45.1" y="192.6">BC337</text>
<text x="127.7" y="192.6">BC337</text>
</g>
<g font-size="1.8" fill="#0000c2">
<text x="265.4" y="29.2">VM2</text>
<text x="265.4" y="34.3">VM1</text>
<text x="265.4" y="31.7">GND</text>
<text x="227.3" y="64.8">+Batt3</text>
<text x="179.1" y="67.3">+Batt5</text>
<text x="193" y="110.5">+Batt4</text>
<text x="71.1" y="119.4">Board</text>
<text x="71.1" y="118.1">CPU</text>
<text x="209.5" y="118.1">+Batt2</text>
<text x="63.5" y="120.6">Wake 1</text>
<text x="63.5" y="123.2">CS</text>
<text x="63.5" y="125.7">Vcc</text>
<text x="63.5" y="128.3">Rst</text>
<text x="63.5" y="130.8">MOSI 5</text>
<text x="74.9" y="127">+Batt4</text>
<text x="88.9" y="127">+Batt2</text>
<text x="102.9" y="127">+Batt3</text>
<text x="116.8" y="127">+Batt5</text>
<text x="63.5" y="133.3">MISO 6</text>
<text x="63.5" y="135.9">SCK</text>
<text x="63.5" y="138.4">GND</text>
<text x="69.8" y="184.1">#PSU connected</text>
</g>
</svg>
